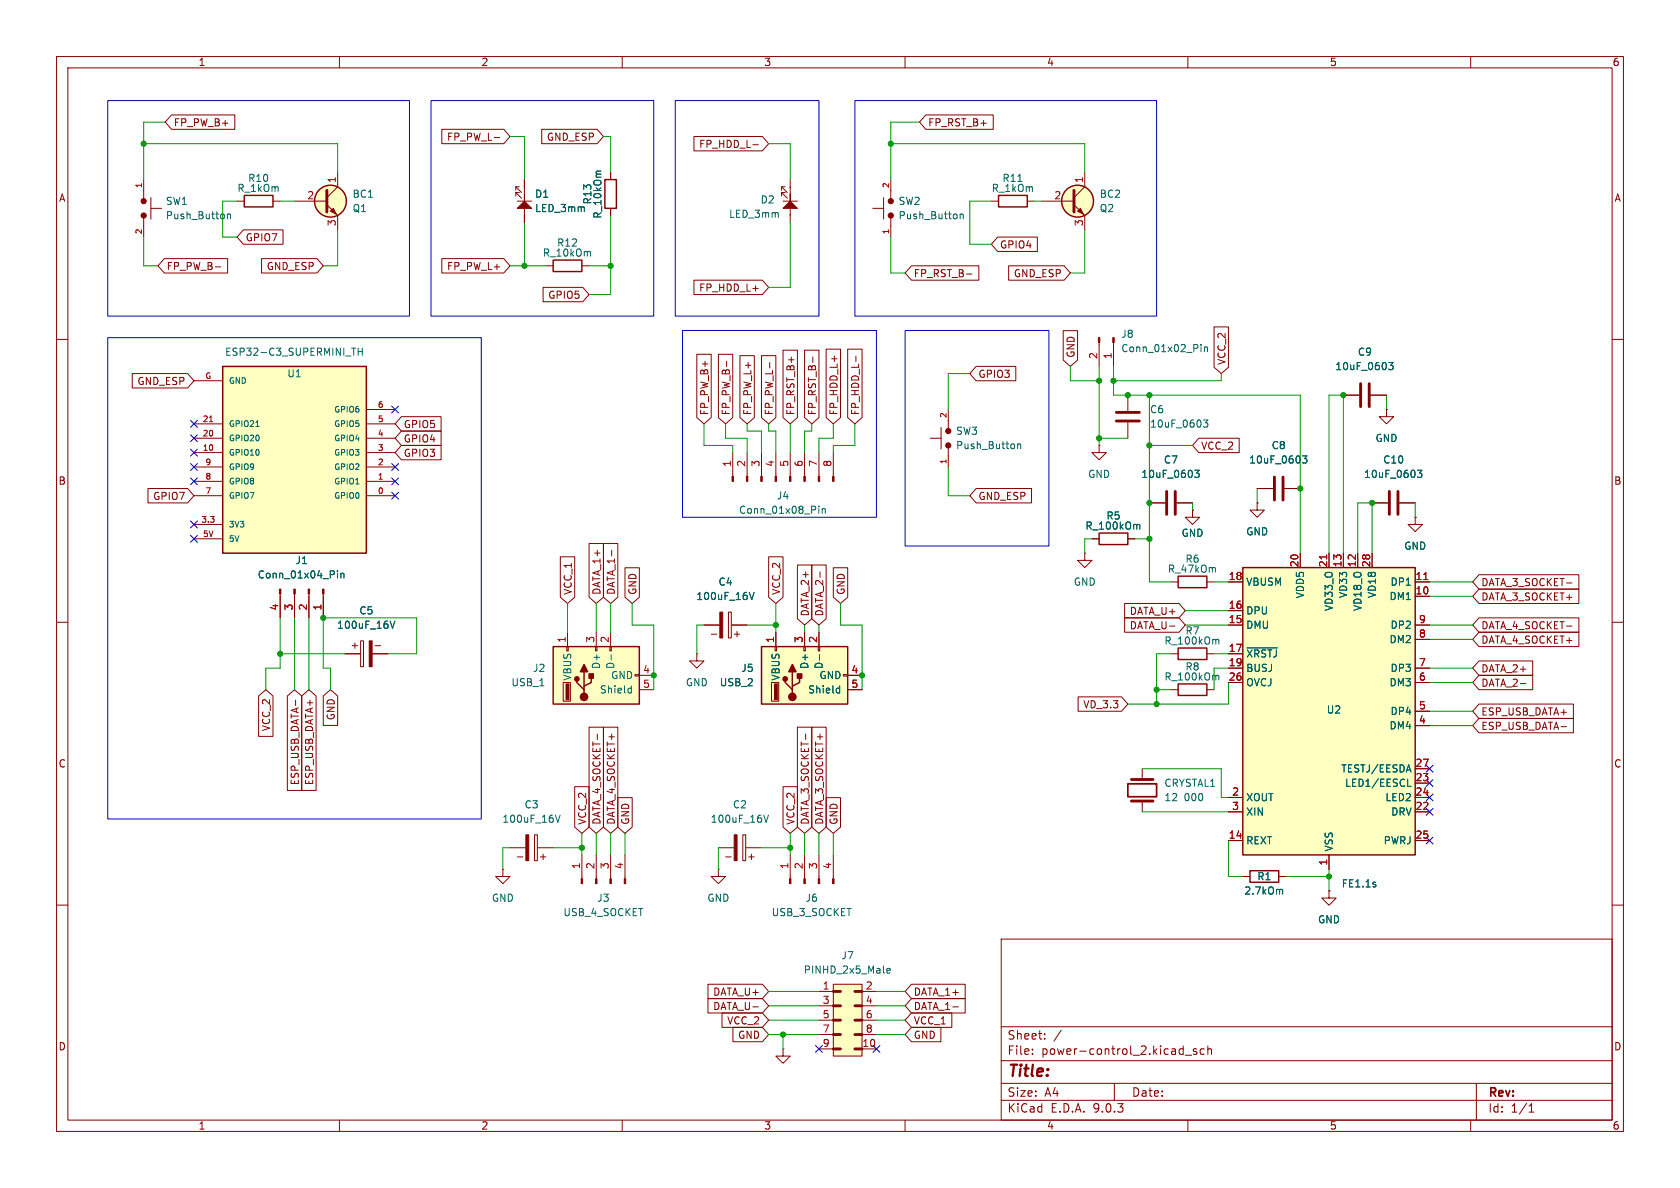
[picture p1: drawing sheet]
<svg xmlns="http://www.w3.org/2000/svg" width="297mm" height="210mm" viewBox="0 0 297 210" stroke-linecap="round" stroke-linejoin="round" font-family="sans-serif">
<g fill="none" stroke="#840000" stroke-width=".18">
<path d="M10 10h277v190h-277zM12 12h273v186h-273zM60 10v2M110 10v2M160 10v2M210 10v2M260 10v2M184.1 35.6h5.8M189.9 36.2l1.9 1.9v2.5M191.8 30.5v2.5l-1.9 1.9M10 60h2M194.3 60.6v4.2"/>
<path d="M196.8 60.6v4.2M199.4 69.9v2.7M199.4 74.7v2.8M285 60h2M129.5 80v4.2M132.1 80v4.2M134.6 80v4.2M137.2 80v4.2M139.7 80v4.2M142.2 80v4.2M144.8 80v4.2M147.3 80v4.2"/>
<path d="M193 95.3h1.3M199.4 95.3h1.3M222.2 86.4h2.8M227.1 86.4h2.8M10 110h2M123.2 115.6v1.2h1.3l-1.3 1.3-1.3-1.3h1.3M123.2 115.6h.1M124.5 110.5h2.7M125.8 112.1h.9M128.8 108.2h.5v4.6h-.5zM129.4 110.5h2.7M285 110h2"/>
<path d="M102.9 151.1v4.2M105.4 151.1v4.2M107.9 151.1v4.2M110.5 151.1v4.2M127 153.7v1.2h1.3l-1.3 1.3-1.3-1.3h1.3M127 153.7h.1M10 160h2M177 166h108v32h-108zM285 160h2M60 198v2M110 198v2M160 198v2"/>
<path d="M177 194.5h108M177 191.5h108M177 187.5h108M177 181.5h108M182.5 186.3v.1M182.5 185.5v.1M184.7 183.6v.1M184.7 182.8v.1M187.6 182.1l-1.3 2M197 191.5v3M209.5 186.5h1.2M210 198v2"/>
<path d="M211.5 185.5l-.3-.1-.2 .2v.2l.5 .2v.3h-.5M212.9 185.5l-.4-.1-.3 .3v.4l.1 .2h.6M213.5 185.5l.2-.1 .4 .1 .1 .9M213.5 184.9v1.5M260 198v2M261 191.5v6.5M270.3 196.6h.9M270.3 195.5l.4-.4v1.5"/>
</g>
<g fill="none" stroke="#840000" stroke-width=".25">
<path d="M194.3 94.2h5.1v2.1h-5.1z"/>
<circle cx="190.5" cy="35.6" r="2.82"/>
</g>
<path d="M212.3 60.9v.1M212.3 61.3v.9M212.7 74.2h.8l-.4 .5 .4 .1v.6l-.2 .1-.6-.1M212.9 61.3v.9M212.9 61.4l.2-.1 .3 .1 .1 .8M144.7 89.5v.1M144.7 89.9v.8M145.4 89.9v.8M145.4 90l.1-.1 .3 .1 .1 .7M201.1 92.7l.4 .2v.6M230.3 80.6h.7l-.4 .5 .4 .1v.5l-.2 .2-.5-.2M132.5 104.7l.4 1.3 .4-1.3" fill="none" stroke="#006464" stroke-width=".18"/>
<g fill="#840000" stroke="#840000" stroke-width=".18">
<path d="M196.7 59.7h.3v.9h-.3z"/>
<path d="M194.2 59.7h.2v.9h-.2z"/>
<path d="M127.3 108.2h.5v4.6h-.5z"/>
<path d="M102.7 155.3h.3v.9h-.3z"/>
<path d="M105.3 155.3h.2v.9h-.2z"/>
<path d="M107.8 155.3h.3v.9h-.3z"/>
<path d="M110.4 155.3h.2v.9h-.2z"/>
<path d="M190.5 37.3l.5-.5 .5 1z"/>
<path d="M129.4 84.2h.3v.9h-.3z"/>
<path d="M132 84.2h.2v.9h-.2z"/>
<path d="M134.5 84.2h.2v.9h-.2z"/>
<path d="M137 84.2h.3v.9h-.3z"/>
<path d="M139.6 84.2h.2v.9h-.2z"/>
<path d="M142.1 84.2h.3v.9h-.3z"/>
<path d="M144.7 84.2h.2v.9h-.2z"/>
<path d="M147.2 84.2h.2v.9h-.2z"/>
</g>
<circle cx="190.5" cy="35.6" r="2.82" fill="#ffffc2" stroke="#ffffc2" stroke-width=".18"/>
<path d="M189.9 33.7v3.8M197.4 74.4h4M197.4 72.9h4M225.3 84.3v4.1M226.8 84.3v4.1" fill="none" stroke="#840000" stroke-width=".51"/>
<path d="M219.7 100.3h30.5v50.8h-30.5z" fill="#ffffc2"/>
<path d="M176.5 34.5h5.1v2.1h-5.1zM219.7 100.3h30.5v50.8h-30.5z" fill="none" stroke="#840000" stroke-width=".25"/>
<g fill="none" stroke="#840000" stroke-width=".18">
<path d="M154.3 36.8h1.9M156.2 34.9v3.8M157.5 31.8v3.3M157.5 38.6v3.3M175.3 35.6h1.2M181.6 35.6h1.3M229.9 97.8v2.5M234.9 97.8v2.5M237.5 97.8v2.5M240 97.8v2.5M242.6 97.8v2.5M217.2 102.9h2.5"/>
<path d="M217.2 108h2.5M217.2 110.5h2.5M217.2 115.6h2.5M217.2 118.1h2.5M250.2 102.9h2.5M250.2 110.5h2.5M250.2 118.1h2.5M250.2 105.4h2.5M250.2 113h2.5M217.2 120.7h2.5M250.2 120.7h2.5M250.2 125.7h2.5"/>
<path d="M250.2 128.3h2.5M250.2 135.9h2.5M250.2 138.4h2.5M217.2 141h2.5M217.2 143.5h2.5M217.2 148.6h2.5M234.9 151.1v2.6M250.2 141h2.5M250.2 143.5h2.5M250.2 148.6h2.5"/>
</g>
<path d="M169.7 37.8v.9M169.7 38l.2-.2 .3 .1 .1 .8M179.9 32.1h.8M220.4 114.5h5.4M248.9 139h.6" fill="none" stroke="#006464" stroke-width=".18"/>
<path d="M234.5 98.1v.7M251.7 102.5h.7" fill="none" stroke="#a90000" stroke-width=".18"/>
<g fill="#840000" stroke="#840000" stroke-width=".18">
<circle cx="157.5" cy="38.1" r=".46"/>
<circle cx="157.5" cy="35.6" r=".46"/>
</g>
<path d="M97.8 114.3h15.2v10.2h-15.2z" fill="#ffffc2"/>
<path d="M97.8 114.3h15.2v10.2h-15.2zM103.3 118.7v2.6M104.5 119.4v1.3l-1.2 .6v.6M208.3 101.9h5.1v2h-5.1zM102 120v.7l1.3 1.2v.7" fill="none" stroke="#840000" stroke-width=".25"/>
<g fill="#840000" stroke="#840000" stroke-width=".25">
<path d="M104.1 119.1h.8v.8h-.8z"/>
<path d="M103.3 117.5l.6 1.2h-1.3z"/>
<circle cx="103.3" cy="123.2" r=".63"/>
<circle cx="102" cy="120" r=".38"/>
</g>
<g fill="#840000" stroke="#840000" stroke-width=".18">
<path d="M100.1 120.9h.5v2.8h-.5z"/>
<path d="M65.3 113.3h.5v4.6h-.5z"/>
<circle cx="167.6" cy="78.7" r=".46"/>
<circle cx="167.6" cy="76.2" r=".46"/>
</g>
<g fill="none" stroke="#840000" stroke-width=".18">
<path d="M164.5 77.5h1.9M166.4 75.6v3.8M167.6 72.4v3.3M167.6 79.2v3.4M210.8 90.2v1.2h1.3l-1.3 1.3-1.3-1.3h1.3M210.8 90.2h.1M222.2 88.9v1.3h1.3l-1.3 1.2-1.2-1.2h1.2M222.2 88.9h.1M250.2 91.4v1.3h1.3l-1.3 1.3-1.3-1.3h1.3M250.2 91.4h.1M61 115.6h2.7M63.8 113.3h.5v4.6h-.5z"/>
<path d="M65.9 115.6h2.7M66.3 114.1h1M100.2 114.3h.3v.8h-.3zM100.3 111.8v2.5M105.3 114.3h.2v.8h-.2zM105.4 111.8v2.5M107.8 114.3h.3v.8h-.3zM107.9 111.8v2.5M112.3 119.3h.7v.2h-.7zM113 119.4h2.6M207 102.9h1.3M213.4 102.9h1.2"/>
<path d="M99.6 120.7h1.2v3.3h-1.2zM113 121.9h2.6"/>
</g>
<path d="M179.9 78.5v.8M179.9 78.6l.2-.1h.3l.1 .8M69 109.8l.4 1.3 .4-1.3M108 115.7v1M214.8 100.4l.1 .8M111.2 121.7h.4M111.6 121.2v1.3M111.6 122.4l-.4 .1" fill="none" stroke="#006464" stroke-width=".18"/>
<path d="M39.4 64.8h25.4v33h-25.4z" fill="#ffffc2"/>
<path d="M106.9 31.8h2.1v5h-2.1zM97.8 46h5.1v2h-5.1zM39.4 64.8h25.4v33h-25.4zM208.3 114.6h5.1v2h-5.1zM208.3 120.9h5.1v2h-5.1z" fill="none" stroke="#840000" stroke-width=".25"/>
<g fill="none" stroke="#840000" stroke-width=".18">
<path d="M107.9 30.5v1.3M107.9 36.8v1.3M96.5 47h1.3M102.9 47h1.2M34.3 77.5h5.1M34.3 74.9h5.1M34.3 67.3h5.1M64.8 77.5h5M64.8 74.9h5M64.8 72.4h5M34.3 87.6h5.1M34.3 85.1h5.1"/>
<path d="M34.3 82.6h5.1M34.3 80h5.1M34.3 95.3h5.1M34.3 92.7h5.1M64.8 87.6h5M64.8 85.1h5M64.8 82.6h5M64.8 80h5M207 115.6h1.3M213.4 115.6h1.2M207 121.9h1.3M213.4 121.9h1.2"/>
</g>
<path d="M106.2 30.2l-.7 .1M104.3 44.5l.1 .8M45.2 75.4h.6M62.2 61.5h.7M63.3 61.5v1.3M63.3 62.1h.7M64 61.5v1.3M215.1 119.4l.4 .1v.7M215.1 113l.4 .2v.7" fill="none" stroke="#006464" stroke-width=".18"/>
<path d="M37 74.5h.6" fill="none" stroke="#a90000" stroke-width=".18"/>
<path d="M147.3 174h5.1v12.7h-5.1z" fill="#ffffc2"/>
<g fill="none" stroke="#840000" stroke-width=".18">
<path d="M25.4 31.8v3.3M25.4 38.6v3.3M26.7 34.9v3.8M26.7 36.8h1.9M41.9 35.6h1.3M48.3 35.6h1.2M52.1 35.6h5.7M57.8 36.2l1.9 1.9v2.5M59.7 30.5v2.5l-1.9 1.9M91.2 34l1 1.1M91.2 33v.7M91.2 34v.7"/>
<path d="M91.2 34h.6M91.2 33l1 1M91.2 33h.6M91.4 35.6h2.6M92.7 31.8v2.5M92.7 36.8v2.6M138.2 34h.6M138.2 33h.6M138.2 34l1 1.1M138.2 33v.7M138.2 34v.7M138.2 33l1 1"/>
<path d="M138.4 35.6h2.6M139.7 31.8v2.5M139.7 36.8v2.6M203.2 88.9h2.8M208 88.9h2.8M201.9 135.9v1.9M139.7 151.1v4.2M142.2 151.1v4.2M144.8 151.1v4.2M147.3 151.1v4.2M201.9 141.6v1.9M219.7 154.9h1.3"/>
<path d="M226.1 154.9h1.2M234.9 157.5v1.3h1.3l-1.3 1.2-1.2-1.2h1.2M234.9 157.5h.1M144.8 175.3h2.5M144.8 177.8h2.5M147.3 174h5.1v12.7h-5.1zM152.4 175.3h2.5M152.4 177.8h2.5M144.8 180.3h2.5M144.8 182.9h2.5M144.8 185.4h2.5M152.4 180.3h2.5"/>
<path d="M152.4 182.9h2.5M152.4 185.4h2.5"/>
</g>
<path d="M147.3 175.3h1.3M147.3 177.8h1.3M151.1 175.3h1.3M151.1 177.8h1.3M147.3 180.3h1.3M147.3 182.9h1.3M147.3 185.4h1.3M151.1 180.3h1.3M151.1 182.9h1.3M151.1 185.4h1.3" fill="none" stroke="#840000" stroke-width=".5"/>
<path d="M199.4 138.6h5.1v2.2h-5.1zM147.3 177.8h1.3" fill="none" stroke="#840000" stroke-width=".3"/>
<path d="M40.2 37.8v.9M40.2 38l.2-.2 .3 .1 .1 .8M211.2 83.1h.8l-.4 .5 .3 .1v.6l-.1 .1-.6-.1M226.6 157.2l.2 .2v.7M156.8 171.6l.6-.1-.1-.3h-.3l-.2 .2v.6h.5" fill="none" stroke="#006464" stroke-width=".18"/>
<g fill="#840000" stroke="#840000" stroke-width=".18">
<path d="M92.7 34.3v1.3l1.3 1.2h-2.6l1.3-1.2z"/>
<path d="M139.7 34.3v1.3l1.3 1.2h-2.6l1.3-1.2z"/>
<path d="M139.6 155.3h.2v.9h-.2z"/>
<path d="M142.1 155.3h.3v.9h-.3z"/>
<path d="M144.7 155.3h.2v.9h-.2z"/>
<path d="M147.2 155.3h.2v.9h-.2z"/>
<path d="M58.4 37.3l.5-.5 .5 1z"/>
<circle cx="25.4" cy="35.6" r=".46"/>
<circle cx="25.4" cy="38.1" r=".46"/>
</g>
<path d="M57.8 33.7v3.8M206.2 86.9v4M207.8 86.9v4M200 137.8h3.8M200 141.6h3.8" fill="none" stroke="#840000" stroke-width=".51"/>
<g fill="none" stroke="#840000" stroke-width=".25">
<path d="M43.2 34.5h5.1v2.1h-5.1zM221 153.9h5.1v2.1h-5.1z"/>
<circle cx="58.4" cy="35.6" r="2.82"/>
</g>
<circle cx="58.4" cy="35.6" r="2.82" fill="#ffffc2" stroke="#ffffc2" stroke-width=".18"/>
<path d="M134.6 114.3h15.3v10.2h-15.3z" fill="#ffffc2"/>
<path d="M134.6 114.3h15.3v10.2h-15.3zM140.1 118.7v2.6M141.4 119.4v1.3l-1.3 .6v.6M138.8 120v.7l1.3 1.2v.7" fill="none" stroke="#840000" stroke-width=".25"/>
<g fill="#840000" stroke="#840000" stroke-width=".25">
<path d="M141 119.1h.7v.8h-.7z"/>
<path d="M140.1 117.5l.6 1.2h-1.3z"/>
<circle cx="140.1" cy="123.2" r=".63"/>
<circle cx="138.8" cy="120" r=".38"/>
</g>
<g fill="#840000" stroke="#840000" stroke-width=".18">
<path d="M136.9 120.9h.5v2.8h-.5z"/>
<path d="M57 104.1h.3v.9h-.3z"/>
<path d="M54.5 104.1h.2v.9h-.2z"/>
<path d="M51.9 104.1h.3v.9h-.3z"/>
<path d="M49.4 104.1h.3v.9h-.3z"/>
<path d="M93 147.6h.5v4.5h-.5z"/>
<path d="M129.8 147.6h.5v4.5h-.5z"/>
</g>
<g fill="none" stroke="#840000" stroke-width=".18">
<path d="M30.3 20.3h11.2v2.6h-11.2l-1.1-1.3zM78.1 22.9h11l1.1 1.2-1.1 1.3h-11zM87.4 24.3h.9M92.7 31.8v1.5M92.7 37.9v1.5M95.8 22.9h9.8l1.1 1.2-1.1 1.3h-9.8zM107.9 30.5v1.3M107.9 36.8v1.3M122.7 24.1h12.1l1.1 1.3-1.1 1.3h-12.1zM133.1 25.6h1M163.7 20.3h11.9v2.6h-11.9l-1.1-1.3zM29.1 45.7h11.1v2.6h-11.1l-1.2-1.3z"/>
<path d="M38.1 47.2h.9M43 40.6h7v2.6h-7l-1.1-1.3zM46.2 45.7h9.8l1.1 1.3-1.1 1.3h-9.8zM78.1 45.7h11l1.1 1.3-1.1 1.3h-11zM96 50.8h7l1.1 1.3-1.1 1.2h-7zM122.7 49.5h12.1l1.1 1.3-1.1 1.3h-12.1zM161.1 47h11.9v2.5h-11.9l-1.1-1.2zM170.9 48.4h.9M176.4 41.9h7v2.6h-7l-1.1-1.3zM178.3 47h9.8l1.1 1.3-1.1 1.2h-9.8zM188 58.5h2.5v5.2l-1.3 1.1-1.2-1.1zM214.6 57.8h2.6v7.1l-1.3 1.1-1.3-1.1z"/>
<path d="M23.4 66h9.8l1.1 1.3-1.1 1.3h-9.8zM71 73.7h7v2.5h-7l-1.2-1.3zM71 78.7h7v2.6h-7l-1.2-1.3zM71 76.2h7v2.5h-7l-1.2-1.2zM123.2 62.6h2.5v11.2l-1.2 1.1-1.3-1.1zM127 62.6h2.5v11.2l-1.2 1.1-1.3-1.1zM128.5 63.8v1M130.8 62.9h2.6v10.9l-1.3 1.1-1.3-1.1zM134.6 62.9h2.6v10.9l-1.3 1.1-1.3-1.1zM136.1 64.1v1M138.4 61.9h2.6v11.9l-1.3 1.1-1.3-1.1zM142.2 61.9h2.6v11.9l-1.3 1.1-1.3-1.1z"/>
<path d="M143.7 63.1v1M146 61.7h2.6v12.1l-1.3 1.1-1.3-1.1zM149.9 61.7h2.5v12.1l-1.3 1.1-1.2-1.1zM151.3 62.9v1M172.6 64.8h7v2.5h-7l-1.2-1.3zM194.3 78.7v1.3h1.3l-1.3 1.3-1.3-1.3h1.3M194.3 78.7h.1M211.9 77.5h7.2v2.5h-7.2l-1.1-1.3zM237.5 69.9h2.8M242.3 69.9h2.8M245.1 72.4v1.3h1.3l-1.3 1.2-1.3-1.2h1.3M245.1 72.4h.1"/>
<path d="M26.2 86.4h7l1.1 1.2-1.1 1.3h-7zM99.1 98.4h2.5v7.2l-1.3 1.1-1.2-1.1zM104.1 96.1h2.6v9.5l-1.3 1.1-1.3-1.1zM106.7 96.1h2.5v9.5l-1.3 1.1-1.2-1.1zM108.1 97.3v1M135.9 98.4h2.5v7.2l-1.2 1.1-1.3-1.1zM141 99.9h2.5v9.5l-1.3 1.1-1.2-1.1zM143.5 99.9h2.6v9.5l-1.3 1.1-1.3-1.1zM172.6 86.4h9.8v2.5h-9.8l-1.2-1.3zM191.8 97.8v1.3h1.2l-1.2 1.2-1.3-1.2h1.3M191.8 97.8h.1M193 95.3h1.3"/>
<path d="M199.4 95.3h1.3M203.2 88.9h2.8M208 88.9h2.8M210.8 90.2h.1M222.2 88.9h.1M222.2 86.4h2.8M227.1 86.4h2.8M229.9 97.8v2.5M234.9 97.8v2.5M237.5 97.8v2.5M240 97.8v2.5M242.6 88.9h2.8"/>
<path d="M242.6 97.8v2.5M247.4 88.9h2.8M250.2 91.4h.1M49.5 105v4.2M52.1 105v4.2M54.6 105v4.2M57.1 105v4.2M61 115.6h2.7M65.9 115.6h2.7M110.5 100.4h2.5v5.2l-1.2 1.1-1.3-1.1zM124.5 110.5h2.7M129.4 110.5h2.7"/>
<path d="M137 114.3h.3v.8h-.3zM137.2 111.8v2.5M142.1 114.3h.3v.8h-.3zM142.2 111.8v2.5M144.7 114.3h.2v.8h-.2zM144.8 111.8v2.5M145 101.1v1M147.3 100.4h2.6v5.2l-1.3 1.1-1.3-1.1zM149.1 119.3h.8v.2h-.8zM149.9 119.4h2.5M198.8 109.2h9.6l1.1 1.3-1.1 1.3h-9.6zM198.8 106.7h9.6l1.1 1.3-1.1 1.2h-9.6z"/>
<path d="M217.2 102.9h2.5M217.2 108h2.5M217.2 110.5h2.5M217.2 115.6h2.5M217.2 118.1h2.5M250.2 102.9h2.5M250.2 110.5h2.5M250.2 118.1h2.5M250.2 105.4h2.5M250.2 113h2.5M261.5 104.1h17.6v2.6h-17.6l-1.2-1.3zM261.5 119.4h9.5v2.5h-9.5l-1.2-1.2z"/>
<path d="M261.5 111.8h17.6v2.5h-17.6l-1.2-1.3zM261.5 116.8h9.5v2.6h-9.5l-1.2-1.3zM261.5 109.2h17.6v2.6h-17.6l-1.2-1.3zM261.5 101.6h17.6v2.5h-17.6l-1.2-1.2zM276.9 110.7h1M276.9 103.1h1M45.7 123l1.3-1.1 1.3 1.1v7.2h-2.6zM50.8 123l1.3-1.1 1.2 1.1v16.7h-2.5zM52.3 123.8v.9M53.3 123l1.3-1.1 1.3 1.1v16.7h-2.6zM57.1 123l1.3-1.1 1.3 1.1v5.2h-2.6zM101.6 139.1h2.5v7.1l-1.2 1.1-1.3-1.1z"/>
<path d="M104.1 128.5h2.6v17.7l-1.3 1.1-1.3-1.1zM105.6 129.8v.9M106.7 128.5h2.5v17.7l-1.3 1.1-1.2-1.1zM136.4 120.7h1.3v3.3h-1.3zM138.4 139.1h2.6v7.1l-1.3 1.1-1.3-1.1zM141 128.5h2.5v17.7l-1.3 1.1-1.2-1.1zM142.4 129.8v.9M143.5 128.5h2.6v17.7l-1.3 1.1-1.3-1.1zM149.9 121.9h2.5M190.6 123.2h7.7l1.1 1.3-1.1 1.2h-7.7zM217.2 120.7h2.5M250.2 120.7h2.5"/>
<path d="M250.2 125.7h2.5M250.2 128.3h2.5M250.2 135.9h2.5M250.2 138.4h2.5M261.5 127h16.7v2.5h-16.7l-1.2-1.2zM261.5 124.5h16.7v2.5h-16.7l-1.2-1.3zM268.8 120.8h.9M276 128.5h.9M88.9 153.7v1.2h1.3l-1.3 1.3-1.3-1.3h1.3M88.9 153.7h.1M90.2 149.9h2.7M91.5 151.5h.9"/>
<path d="M94.5 147.6h.5v4.5h-.5zM95.1 149.9h2.7M109.2 141h2.6v5.2l-1.3 1.1-1.3-1.1zM127 149.9h2.7M128.3 151.5h1M131.3 147.6h.5v4.5h-.5zM131.9 149.9h2.7M146 141h2.6v5.2l-1.3 1.1-1.3-1.1zM217.2 141h2.5M217.2 143.5h2.5M217.2 148.6h2.5M219.7 154.9h1.3"/>
<path d="M226.1 154.9h1.2M234.9 157.5h.1M234.9 151.1v2.6M250.2 141h2.5M250.2 143.5h2.5M250.2 148.6h2.5M125.2 174h9.6l1.1 1.3-1.1 1.2h-9.6zM125.2 176.5h9.6l1.1 1.3-1.1 1.3h-9.6zM127.6 179.1h7.2l1.1 1.2-1.1 1.3h-7.2zM161.1 176.5h9.5v2.6h-9.5l-1.1-1.3zM161.1 179.1h7.2v2.5h-7.2l-1.1-1.3zM161.1 174h9.5v2.5h-9.5l-1.1-1.2z"/>
<path d="M168.4 178h1M129.6 181.6h5.2l1.1 1.3-1.1 1.3h-5.2zM138.4 185.4v1.3h1.3l-1.3 1.3-1.2-1.3h1.2M138.4 185.4h.1M161.1 181.6h5.2v2.6h-5.2l-1.1-1.3z"/>
</g>
<g fill="none" stroke="#006464" stroke-width=".18">
<path d="M106.2 30.2l-.7 .1M245.5 64.1h.8l-.4 .5 .3 .1v.5l-.2 .1-.5-.1M201.1 92.7l.4 .2v.6M211.2 83.1h.8l-.4 .5 .3 .1v.6l-.1 .1-.6-.1M230.3 80.6h.7l-.4 .5 .4 .1v.5l-.2 .2-.5-.2M250.6 83.1h.8l-.5 .5 .4 .1v.6l-.2 .1-.5-.1M59.7 100.9v.1M59.7 101.3v.9M60.3 101.3v.9M60.3 101.5l.1-.2 .3 .1 .1 .8M69 109.8l.4 1.3 .4-1.3M132.5 104.7l.4 1.3 .4-1.3"/>
<path d="M144.9 115.7v1M220.4 114.5h5.4M148.1 121.7h.3M148.4 121.2v1.3M148.4 122.4l-.3 .1M248.9 139h.6M98.2 144.1l.4 1.3 .4-1.3M135 144.1l.4 1.3 .5-1.3M226.6 157.2l.2 .2v.7"/>
</g>
<path d="M240.5 67.8v4.1M242.1 67.8v4.1M245.6 86.9v4M247.1 86.9v4" fill="none" stroke="#840000" stroke-width=".51"/>
<g fill="none" stroke="#009600" stroke-width=".18">
<path d="M25.4 25.4h34.3v5.1M29.2 21.6h-3.8v10.2M41.9 35.6h-2.5v6.3h2.5M49.5 35.6h2.6M90.2 24.1h2.5v7.7M92.7 39.4v7.6M106.7 24.1h1.2v6.4M107.9 38.1v14h-3.8M135.9 25.4h3.8v6.4M139.7 39.4v11.4h-3.8M157.5 25.4h34.3v5.1M162.6 21.6h-5.1v10.2"/>
<path d="M175.3 35.6h-3.9v7.6h3.9M182.9 35.6h1.2M25.4 41.9v5.1h2.5M59.7 40.6v6.4h-2.6M90.2 47h6.3M104.1 47h3.8M157.5 41.9v6.4h2.5M191.8 40.6v7.7h-2.6M124.5 74.9v3.8h5v1.3M128.3 74.9v2.6h3.8v2.5M132.1 74.9v1.3h2.5v3.8M135.9 74.9v1.3h1.3v3.8"/>
<path d="M139.7 74.9v5.1M143.5 74.9v1.3h-1.3v3.8M147.3 74.9v2.6h-2.5v2.5M151.1 74.9v3.8h-3.8v1.3M171.4 66h-3.8v6.4M189.2 64.8v2.5h5.1M194.3 77.5h5.1M194.3 64.8v13.9M196.8 64.8v5.1h33.1v27.9M203.2 69.9v33h3.8M203.2 78.7h7.6M215.9 66v1.3h-19.1"/>
<path d="M245.1 69.9v2.5M167.6 82.6v5h3.8M193 95.3h-1.2v2.5M200.7 95.3h2.5M210.8 88.9v1.3M222.2 86.4v2.5M234.9 97.8v-27.9h2.6v27.9M240 97.8v-8.9h2.6v8.9M250.2 88.9v2.5M49.5 109.2v8.9h-2.5v3.8M49.5 115.6h11.5M52.1 109.2v12.7"/>
<path d="M54.6 109.2v12.7M68.6 115.6h5.1v-6.4h-16.6v8.9h1.3v3.8M100.3 106.7v5.1M105.4 106.7v5.1M107.9 106.7v5.1M111.8 106.7v3.8h3.8v11.4M124.5 110.5h-1.3v5.1M132.1 110.5h5.1M137.2 106.7v5.1M142.2 110.5v1.3M144.8 110.5v1.3M148.6 106.7v3.8h3.8v11.4"/>
<path d="M207 115.6h-2.5v8.9M209.5 110.5h7.7M209.5 108h7.7M214.6 102.9h2.6M214.6 115.6h2.6M217.2 118.1h-2.6v3.8M252.7 118.1h7.6M252.7 110.5h7.6M252.7 105.4h7.6M252.7 102.9h7.6M252.7 113h7.6M201.9 135.9h14v5.1h1.3"/>
<path d="M204.5 121.9h2.5M217.2 120.7v3.8h-17.8M252.7 128.3h7.6M252.7 120.7h7.6M252.7 125.7h7.6M90.2 149.9h-1.3v3.8M97.8 149.9h5.1M102.9 147.3v3.8M105.4 147.3v3.8M107.9 147.3v3.8M110.5 147.3v3.8M127 149.9v3.8"/>
<path d="M134.6 149.9h5.1M139.7 147.3v3.8M142.2 147.3v3.8M144.8 147.3v3.8M147.3 147.3v3.8M201.9 143.5h15.3M217.2 148.6v6.3h2.5M227.3 154.9h7.6M234.9 153.7v3.8M135.9 177.8h8.9M135.9 175.3h8.9M154.9 177.8h5.1"/>
<path d="M154.9 175.3h5.1M135.9 182.9h8.9M135.9 180.3h8.9M138.4 182.9v2.5M154.9 182.9h5.1M154.9 180.3h5.1"/>
</g>
<g fill="none" stroke="#000084" stroke-width=".18">
<path d="M33.7 79.4l1.2 1.2M33.7 76.9l1.2 1.2M33.7 74.3l1.2 1.2M34.9 79.4l-1.2 1.2M34.9 76.9l-1.2 1.2M34.9 74.3l-1.2 1.2M69.2 71.8l1.3 1.2M70.5 71.8l-1.3 1.2M33.7 94.6l1.2 1.3M33.7 92.1l1.2 1.2M33.7 81.9l1.2 1.3M33.7 84.5l1.2 1.2"/>
<path d="M34.9 94.6l-1.2 1.3M34.9 92.1l-1.2 1.2M34.9 81.9l-1.2 1.3M34.9 84.5l-1.2 1.2M69.2 84.5l1.3 1.2M69.2 87l1.3 1.2M69.2 81.9l1.3 1.3M70.5 84.5l-1.3 1.2M70.5 87l-1.3 1.2M70.5 81.9l-1.3 1.3M252.1 135.3l1.2 1.2M252.1 137.8l1.2 1.2"/>
<path d="M253.3 135.3l-1.2 1.2M253.3 137.8l-1.2 1.2M252.1 148l1.2 1.2M252.1 142.9l1.2 1.2M252.1 140.4l1.2 1.2M253.3 148l-1.2 1.2M253.3 142.9l-1.2 1.2M253.3 140.4l-1.2 1.2M144.2 184.8l1.2 1.2M145.4 184.8l-1.2 1.2M154.3 184.8l1.2 1.2M155.5 184.8l-1.2 1.2"/>
</g>
<path d="M19 17.8h53.4v38.1h-53.4zM76.2 17.8h39.4v38.1h-39.4zM119.4 17.8h25.4v38.1h-25.4zM151.1 17.8h53.4v38.1h-53.4zM19 59.7h66.1v85.1h-66.1zM120.6 58.4h34.3v33h-34.3zM160 58.4h25.4v38.1h-25.4z" fill="none" stroke="#0000c2" stroke-width=".18"/>
<path d="M234.5 98.1v.7M251.7 102.5h.7" fill="none" stroke="#a90000" stroke-width=".18"/>
<g fill="#009600" stroke="#009600" stroke-width=".18">
<circle cx="242.6" cy="88.9" r=".46"/>
<circle cx="204.5" cy="121.9" r=".46"/>
<circle cx="204.5" cy="124.5" r=".46"/>
<circle cx="152.4" cy="119.4" r=".46"/>
<circle cx="137.2" cy="110.5" r=".46"/>
<circle cx="234.9" cy="154.9" r=".46"/>
<circle cx="199.4" cy="69.9" r=".46"/>
<circle cx="203.2" cy="78.7" r=".46"/>
<circle cx="203.2" cy="69.9" r=".46"/>
<circle cx="196.8" cy="67.3" r=".46"/>
<circle cx="194.3" cy="67.3" r=".46"/>
<circle cx="194.3" cy="77.5" r=".46"/>
<circle cx="203.2" cy="88.9" r=".46"/>
<circle cx="203.2" cy="95.3" r=".46"/>
<circle cx="237.5" cy="69.9" r=".46"/>
<circle cx="229.9" cy="86.4" r=".46"/>
<circle cx="139.7" cy="149.9" r=".46"/>
<circle cx="138.4" cy="182.9" r=".46"/>
<circle cx="157.5" cy="25.4" r=".46"/>
<circle cx="115.6" cy="119.4" r=".46"/>
<circle cx="102.9" cy="149.9" r=".46"/>
<circle cx="25.4" cy="25.4" r=".46"/>
<circle cx="92.7" cy="47" r=".46"/>
<circle cx="107.9" cy="47" r=".46"/>
<circle cx="49.5" cy="115.6" r=".46"/>
<circle cx="57.1" cy="109.2" r=".46"/>
</g>
<text font-size="2.8" fill="#840000" x="178" y="190.9">Title:</text>
<g font-size="2.1" fill="#840000">
<text x="178" y="184">Sheet:</text>
<text x="178" y="186.7">File:</text>
<text x="184.1" y="186.7">power-control_2.kicad_sch</text>
<text x="178" y="196.9">KiCad</text>
<text x="178" y="194.1">Size:</text>
<text x="184.7" y="194.1">A4</text>
<text x="185.7" y="196.9">E.D.A.</text>
<text x="193.3" y="196.9">9.0.3</text>
<text x="200" y="194.1">Date:</text>
<text x="263" y="194.3">Rev:</text>
<text x="263" y="196.9">Id:</text>
<text x="267.1" y="196.9">1/1</text>
</g>
<g font-size="1.8" fill="#840000">
<text x="35" y="11.9">1</text>
<text x="85" y="11.9">2</text>
<text x="135" y="11.9">3</text>
<text x="185" y="11.9">4</text>
<text x="235" y="11.9">5</text>
<text x="285" y="11.9">6</text>
<text x="30.6" y="22.5">FP_PW_B+</text>
<text x="164" y="22.5">FP_RST_B+</text>
<text x="78.9" y="25.1">FP_PW_L-</text>
<text x="96.6" y="25.1">GND_ESP</text>
<text x="123.5" y="26.4">FP_HDD_L-</text>
<text x="10.3" y="35.9">A</text>
<text x="285.3" y="35.9">A</text>
<text x="29.4" y="47.9">FP_PW_B-</text>
<text x="43.3" y="42.9">GPIO7</text>
<text x="47.1" y="47.9">GND_ESP</text>
<text x="78.9" y="47.9">FP_PW_L+</text>
<text x="176.7" y="44.1">GPIO4</text>
<text x="96.8" y="53">GPIO5</text>
<text x="123.5" y="51.8">FP_HDD_L+</text>
<text x="161.4" y="49.2">FP_RST_B-</text>
<text x="179.1" y="49.2">GND_ESP</text>
<text x="190.2" y="63.3" transform="rotate(-90 190.2 63.3)">GND</text>
<text x="216.9" y="64.6" transform="rotate(-90 216.9 64.6)">VCC_2</text>
<text x="24.2" y="68.3">GND_ESP</text>
<text x="172.9" y="67">GPIO3</text>
<text x="71.3" y="75.9">GPIO5</text>
<text x="125.4" y="73.5" transform="rotate(-90 125.4 73.5)">FP_PW_B+</text>
<text x="129.2" y="73.5" transform="rotate(-90 129.2 73.5)">FP_PW_B-</text>
<text x="133" y="73.5" transform="rotate(-90 133 73.5)">FP_PW_L+</text>
<text x="136.8" y="73.5" transform="rotate(-90 136.8 73.5)">FP_PW_L-</text>
<text x="140.7" y="73.5" transform="rotate(-90 140.7 73.5)">FP_RST_B+</text>
<text x="144.5" y="73.5" transform="rotate(-90 144.5 73.5)">FP_RST_B-</text>
<text x="148.3" y="73.5" transform="rotate(-90 148.3 73.5)">FP_HDD_L+</text>
<text x="152.1" y="73.5" transform="rotate(-90 152.1 73.5)">FP_HDD_L-</text>
<text x="71.3" y="81">GPIO3</text>
<text x="71.3" y="78.4">GPIO4</text>
<text x="212.2" y="79.7">VCC_2</text>
<text x="10.3" y="85.9">B</text>
<text x="27" y="88.6">GPIO7</text>
<text x="172.9" y="88.6">GND_ESP</text>
<text x="285.3" y="85.9">B</text>
<text x="101.3" y="105.3" transform="rotate(-90 101.3 105.3)">VCC_1</text>
<text x="106.4" y="105.3" transform="rotate(-90 106.4 105.3)">DATA_1+</text>
<text x="108.9" y="105.3" transform="rotate(-90 108.9 105.3)">DATA_1-</text>
<text x="112.7" y="105.3" transform="rotate(-90 112.7 105.3)">GND</text>
<text x="138.1" y="105.3" transform="rotate(-90 138.1 105.3)">VCC_2</text>
<text x="149.5" y="105.3" transform="rotate(-90 149.5 105.3)">GND</text>
<text x="261.8" y="106.4">DATA_3_SOCKET+</text>
<text x="261.8" y="103.8">DATA_3_SOCKET-</text>
<text x="129.4" y="112.9">+</text>
<text x="143.2" y="109.1" transform="rotate(-90 143.2 109.1)">DATA_2+</text>
<text x="145.7" y="109.1" transform="rotate(-90 145.7 109.1)">DATA_2-</text>
<text x="199.6" y="111.4">DATA_U-</text>
<text x="199.6" y="108.9">DATA_U+</text>
<text x="261.8" y="114">DATA_4_SOCKET+</text>
<text x="261.8" y="111.4">DATA_4_SOCKET-</text>
<text x="61.9" y="114.9">+</text>
<text x="261.8" y="119.1">DATA_2+</text>
<text x="191.4" y="125.4">VD_3.3</text>
<text x="261.8" y="121.6">DATA_2-</text>
<text x="47.9" y="129.4" transform="rotate(-90 47.9 129.4)">VCC_2</text>
<text x="59.4" y="127.4" transform="rotate(-90 59.4 127.4)">GND</text>
<text x="261.8" y="129.2">ESP_USB_DATA-</text>
<text x="261.8" y="126.7">ESP_USB_DATA+</text>
<text x="10.3" y="135.9">C</text>
<text x="285.3" y="135.9">C</text>
<text x="53" y="138.9" transform="rotate(-90 53 138.9)">ESP_USB_DATA-</text>
<text x="55.6" y="138.9" transform="rotate(-90 55.6 138.9)">ESP_USB_DATA+</text>
<text x="103.8" y="145.9" transform="rotate(-90 103.8 145.9)">VCC_2</text>
<text x="106.4" y="145.9" transform="rotate(-90 106.4 145.9)">DATA_4_SOCKET-</text>
<text x="108.9" y="145.9" transform="rotate(-90 108.9 145.9)">DATA_4_SOCKET+</text>
<text x="111.4" y="145.9" transform="rotate(-90 111.4 145.9)">GND</text>
<text x="140.7" y="145.9" transform="rotate(-90 140.7 145.9)">VCC_2</text>
<text x="143.2" y="145.9" transform="rotate(-90 143.2 145.9)">DATA_3_SOCKET-</text>
<text x="145.7" y="145.9" transform="rotate(-90 145.7 145.9)">DATA_3_SOCKET+</text>
<text x="148.3" y="145.9" transform="rotate(-90 148.3 145.9)">GND</text>
<text x="95.1" y="152.2">+</text>
<text x="132" y="152.2">+</text>
<text x="126" y="176.2">DATA_U+</text>
<text x="126" y="178.8">DATA_U-</text>
<text x="161.4" y="178.8">DATA_1-</text>
<text x="161.4" y="176.2">DATA_1+</text>
<text x="10.3" y="185.9">D</text>
<text x="128.5" y="181.3">VCC_2</text>
<text x="130.4" y="183.8">GND</text>
<text x="161.4" y="183.8">GND</text>
<text x="161.4" y="181.3">VCC_1</text>
<text x="285.3" y="185.9">D</text>
<text x="35" y="199.9">1</text>
<text x="85" y="199.9">2</text>
<text x="135" y="199.9">3</text>
<text x="185" y="199.9">4</text>
<text x="235" y="199.9">5</text>
<text x="285" y="199.9">6</text>
</g>
<g font-size="1.8" fill="#006464">
<text x="41.9" y="34.1">R_1kOm</text>
<text x="43.8" y="32.4">R10</text>
<text x="62.2" y="35.2">BC1</text>
<text x="94.5" y="35.2">D1</text>
<text x="175.2" y="34.1">R_1kOm</text>
<text x="177.1" y="32.4">R11</text>
<text x="194.3" y="35.2">BC2</text>
<text x="29.2" y="39">Push_Button</text>
<text x="29.2" y="36.4">SW1</text>
<text x="62.2" y="37.7">Q1</text>
<text x="94.5" y="37.7">LED_3mm</text>
<text x="104.7" y="36.2" transform="rotate(-90 104.7 36.2)">R13</text>
<text x="106.5" y="38.7" transform="rotate(-90 106.5 38.7)">R_10kOm</text>
<text x="128.8" y="38.7">LED_3mm</text>
<text x="134.4" y="36.2">D2</text>
<text x="158.8" y="39">Push_Button</text>
<text x="158.8" y="36.4">SW2</text>
<text x="194.3" y="37.7">Q2</text>
<text x="95.9" y="45.6">R_10kOm</text>
<text x="98.4" y="43.8">R12</text>
<text x="198.1" y="59.9">J8</text>
<text x="39.7" y="63.1">ESP32-C3_SUPERMINI_TH</text>
<text x="198.1" y="62.5">Conn_01x02_Pin</text>
<text x="236" y="65.6">10uF_0603</text>
<text x="240" y="63.1">C9</text>
<text x="50.7" y="66.9">U1</text>
<text x="168.9" y="77.1">SW3</text>
<text x="203.2" y="73.3">C6</text>
<text x="203.2" y="75.8">10uF_0603</text>
<text x="168.9" y="79.6">Push_Button</text>
<text x="205.7" y="82.1">C7</text>
<text x="220.7" y="82.1">10uF_0603</text>
<text x="224.7" y="79.6">C8</text>
<text x="243.1" y="78.3">GND</text>
<text x="244.4" y="82.1">C10</text>
<text x="137.2" y="88.5">J4</text>
<text x="192.3" y="84.7">GND</text>
<text x="201.7" y="84.7">10uF_0603</text>
<text x="241" y="84.7">10uF_0603</text>
<text x="130.6" y="91">Conn_01x08_Pin</text>
<text x="191.8" y="93.8">R_100kOm</text>
<text x="195.5" y="92">R5</text>
<text x="208.8" y="95.1">GND</text>
<text x="220.2" y="94.8">GND</text>
<text x="52.1" y="99.9">J1</text>
<text x="206.4" y="101.4">R_47kOm</text>
<text x="209.5" y="99.7">R6</text>
<text x="248.2" y="97.4">GND</text>
<text x="45.5" y="102.5">Conn_01x04_Pin</text>
<text x="123" y="106.3">100uF_16V</text>
<text x="126.9" y="103.7">C4</text>
<text x="189.7" y="103.7">GND</text>
<text x="220.2" y="103.7">VBUSM</text>
<text x="230.7" y="105.9" transform="rotate(-90 230.7 105.9)">VDD5</text>
<text x="238.4" y="105.8" transform="rotate(-90 238.4 105.8)">VD33</text>
<text x="243.4" y="105.8" transform="rotate(-90 243.4 105.8)">VD18</text>
<text x="245.5" y="106.3">DM1</text>
<text x="245.7" y="103.7">DP1</text>
<text x="59.5" y="111.4">100uF_16V</text>
<text x="63.4" y="108.8">C5</text>
<text x="209.5" y="112.4">R7</text>
<text x="220.2" y="108.8">DPU</text>
<text x="220.2" y="111.4">DMU</text>
<text x="235.8" y="108.1" transform="rotate(-90 235.8 108.1)">VD33_O</text>
<text x="240.9" y="108.1" transform="rotate(-90 240.9 108.1)">VD18_O</text>
<text x="245.5" y="113.9">DM2</text>
<text x="245.7" y="111.4">DP2</text>
<text x="94.1" y="119">J2</text>
<text x="106.3" y="118.4" transform="rotate(-90 106.3 118.4)">D+</text>
<text x="108.8" y="118.4" transform="rotate(-90 108.8 118.4)">D-</text>
<text x="131" y="119">J5</text>
<text x="143.1" y="118.4" transform="rotate(-90 143.1 118.4)">D+</text>
<text x="145.6" y="118.4" transform="rotate(-90 145.6 118.4)">D-</text>
<text x="205.8" y="114.1">R_100kOm</text>
<text x="209.5" y="118.7">R8</text>
<text x="220.2" y="116.4">~{XRSTJ}</text>
<text x="220.2" y="119">BUSJ</text>
<text x="245.7" y="119">DP3</text>
<text x="90.3" y="121.5">USB_1</text>
<text x="101.2" y="120.4" transform="rotate(-90 101.2 120.4)">VBUS</text>
<text x="105.9" y="122.8">Shield</text>
<text x="107.9" y="120.2">GND</text>
<text x="121.2" y="121.5">GND</text>
<text x="127.2" y="121.5">USB_2</text>
<text x="138" y="120.4" transform="rotate(-90 138 120.4)">VBUS</text>
<text x="142.8" y="122.8">Shield</text>
<text x="144.8" y="120.2">GND</text>
<text x="205.8" y="120.5">R_100kOm</text>
<text x="220.2" y="121.5">OVCJ</text>
<text x="245.5" y="121.5">DM3</text>
<text x="234.5" y="126.3">U2</text>
<text x="245.5" y="129.1">DM4</text>
<text x="245.7" y="126.6">DP4</text>
<text x="237" y="136.8">TESTJ/EESDA</text>
<text x="92.6" y="143.1">C3</text>
<text x="129.5" y="143.1">C2</text>
<text x="205.7" y="139.3">CRYSTAL1</text>
<text x="205.7" y="141.8">12</text>
<text x="209.3" y="141.8">000</text>
<text x="220.2" y="141.8">XOUT</text>
<text x="237.7" y="139.3">LED1/EESCL</text>
<text x="244.8" y="141.8">LED2</text>
<text x="88.7" y="145.6">100uF_16V</text>
<text x="125.5" y="145.6">100uF_16V</text>
<text x="220.2" y="144.4">XIN</text>
<text x="220.2" y="149.5">REXT</text>
<text x="244.5" y="149.5">PWRJ</text>
<text x="245.9" y="144.4">DRV</text>
<text x="222.2" y="155.8">R1</text>
<text x="235.8" y="150.6" transform="rotate(-90 235.8 150.6)">VSS</text>
<text x="86.9" y="159.6">GND</text>
<text x="105.5" y="159.6">J3</text>
<text x="125" y="159.6">GND</text>
<text x="142.3" y="159.6">J6</text>
<text x="219.9" y="158.3">2.7kOm</text>
<text x="237.1" y="157.1">FE1.1s</text>
<text x="99.5" y="162.2">USB_4_SOCKET</text>
<text x="136.3" y="162.2">USB_3_SOCKET</text>
<text x="232.9" y="163.4">GND</text>
<text x="142" y="172.3">PINHD_2x5_Male</text>
<text x="148.7" y="169.8">J7</text>
</g>
<g font-size="1.8" fill="#a90000">
<text x="54.2" y="35.3">2</text>
<text x="59.4" y="32.5" transform="rotate(-90 59.4 32.5)">1</text>
<text x="186.3" y="35.3">2</text>
<text x="191.5" y="32.5" transform="rotate(-90 191.5 32.5)">1</text>
<text x="59.4" y="40.1" transform="rotate(-90 59.4 40.1)">3</text>
<text x="191.5" y="40.1" transform="rotate(-90 191.5 40.1)">3</text>
<text x="194.1" y="63.6" transform="rotate(-90 194.1 63.6)">2</text>
<text x="196.6" y="63.6" transform="rotate(-90 196.6 63.6)">1</text>
<text x="129.3" y="82.6" transform="rotate(-90 129.3 82.6)">1</text>
<text x="131.8" y="82.6" transform="rotate(-90 131.8 82.6)">2</text>
<text x="134.4" y="82.6" transform="rotate(-90 134.4 82.6)">3</text>
<text x="136.9" y="82.6" transform="rotate(-90 136.9 82.6)">4</text>
<text x="139.4" y="82.6" transform="rotate(-90 139.4 82.6)">5</text>
<text x="142" y="82.6" transform="rotate(-90 142 82.6)">6</text>
<text x="144.5" y="82.6" transform="rotate(-90 144.5 82.6)">7</text>
<text x="147.1" y="82.6" transform="rotate(-90 147.1 82.6)">8</text>
<text x="229.6" y="100.4" transform="rotate(-90 229.6 100.4)">20</text>
<text x="234.7" y="100.4" transform="rotate(-90 234.7 100.4)">21</text>
<text x="237.2" y="100.4" transform="rotate(-90 237.2 100.4)">13</text>
<text x="239.8" y="100.4" transform="rotate(-90 239.8 100.4)">12</text>
<text x="242.3" y="100.4" transform="rotate(-90 242.3 100.4)">28</text>
<text x="217.1" y="102.6">18</text>
<text x="217.1" y="107.7">16</text>
<text x="250.1" y="102.6">11</text>
<text x="250.1" y="105.2">10</text>
<text x="49.3" y="108" transform="rotate(-90 49.3 108)">4</text>
<text x="51.8" y="108" transform="rotate(-90 51.8 108)">3</text>
<text x="54.4" y="108" transform="rotate(-90 54.4 108)">2</text>
<text x="56.9" y="108" transform="rotate(-90 56.9 108)">1</text>
<text x="100.1" y="113.7" transform="rotate(-90 100.1 113.7)">1</text>
<text x="105.2" y="113.7" transform="rotate(-90 105.2 113.7)">3</text>
<text x="107.7" y="113.7" transform="rotate(-90 107.7 113.7)">2</text>
<text x="136.9" y="113.7" transform="rotate(-90 136.9 113.7)">1</text>
<text x="142" y="113.7" transform="rotate(-90 142 113.7)">3</text>
<text x="144.5" y="113.7" transform="rotate(-90 144.5 113.7)">2</text>
<text x="217.1" y="110.2">15</text>
<text x="250.8" y="110.2">9</text>
<text x="250.8" y="112.8">8</text>
<text x="113.6" y="119.1">4</text>
<text x="150.4" y="119.1">4</text>
<text x="217.1" y="115.3">17</text>
<text x="217.1" y="117.9">19</text>
<text x="250.8" y="117.9">7</text>
<text x="113.6" y="121.7">5</text>
<text x="150.4" y="121.7">5</text>
<text x="217.1" y="120.4">26</text>
<text x="250.8" y="120.4">6</text>
<text x="250.8" y="125.5">5</text>
<text x="250.8" y="128">4</text>
<text x="250.1" y="135.6">27</text>
<text x="217.7" y="140.7">2</text>
<text x="217.7" y="143.3">3</text>
<text x="250.1" y="138.2">23</text>
<text x="250.1" y="140.7">24</text>
<text x="250.1" y="143.3">22</text>
<text x="217.1" y="148.3">14</text>
<text x="250.1" y="148.3">25</text>
<text x="102.6" y="153.7" transform="rotate(-90 102.6 153.7)">1</text>
<text x="105.2" y="153.7" transform="rotate(-90 105.2 153.7)">2</text>
<text x="107.7" y="153.7" transform="rotate(-90 107.7 153.7)">3</text>
<text x="110.2" y="153.7" transform="rotate(-90 110.2 153.7)">4</text>
<text x="139.4" y="153.7" transform="rotate(-90 139.4 153.7)">1</text>
<text x="142" y="153.7" transform="rotate(-90 142 153.7)">2</text>
<text x="144.5" y="153.7" transform="rotate(-90 144.5 153.7)">3</text>
<text x="147.1" y="153.7" transform="rotate(-90 147.1 153.7)">4</text>
<text x="234.7" y="153.1" transform="rotate(-90 234.7 153.1)">1</text>
<text x="145.3" y="175">1</text>
<text x="145.3" y="177.5">3</text>
<text x="153" y="175">2</text>
<text x="153" y="177.5">4</text>
<text x="145.3" y="180.1">5</text>
<text x="145.3" y="182.6">7</text>
<text x="145.3" y="185.2">9</text>
<text x="152.4" y="185.2">10</text>
<text x="153" y="180.1">6</text>
<text x="153" y="182.6">8</text>
</g>
<g font-size="1.4" fill="#a90000">
<text x="25.1" y="33.4" transform="rotate(-90 25.1 33.4)">1</text>
<text x="157.2" y="33.4" transform="rotate(-90 157.2 33.4)">2</text>
<text x="25.1" y="41.5" transform="rotate(-90 25.1 41.5)">2</text>
<text x="157.2" y="41.5" transform="rotate(-90 157.2 41.5)">1</text>
<text x="36.2" y="67.1">G</text>
<text x="35.7" y="77.2">20</text>
<text x="35.7" y="74.7">21</text>
<text x="66.7" y="77.2">4</text>
<text x="66.7" y="74.7">5</text>
<text x="66.7" y="72.1">6</text>
<text x="167.4" y="74" transform="rotate(-90 167.4 74)">2</text>
<text x="35.7" y="79.8">10</text>
<text x="36.2" y="82.3">9</text>
<text x="66.7" y="82.3">2</text>
<text x="66.7" y="79.8">3</text>
<text x="167.4" y="82.2" transform="rotate(-90 167.4 82.2)">1</text>
<text x="36.2" y="87.4">7</text>
<text x="36.2" y="84.8">8</text>
<text x="66.7" y="87.4">0</text>
<text x="66.7" y="84.8">1</text>
<text x="35.5" y="92.5">3.3</text>
<text x="35.8" y="95">5V</text>
</g>
<g font-size="1.4" fill="#006464">
<text x="40.4" y="68">GND</text>
<text x="40.4" y="75.7">GPIO21</text>
<text x="59" y="75.7">GPIO5</text>
<text x="59" y="73.1">GPIO6</text>
<text x="40.4" y="83.3">GPIO9</text>
<text x="40.4" y="80.7">GPIO10</text>
<text x="40.4" y="78.2">GPIO20</text>
<text x="59" y="83.3">GPIO2</text>
<text x="59" y="80.7">GPIO3</text>
<text x="59" y="78.2">GPIO4</text>
<text x="40.4" y="88.4">GPIO7</text>
<text x="40.4" y="85.8">GPIO8</text>
<text x="59" y="88.4">GPIO0</text>
<text x="59" y="85.8">GPIO1</text>
<text x="40.4" y="96">5V</text>
<text x="40.4" y="93.4">3V3</text>
</g>
</svg>
